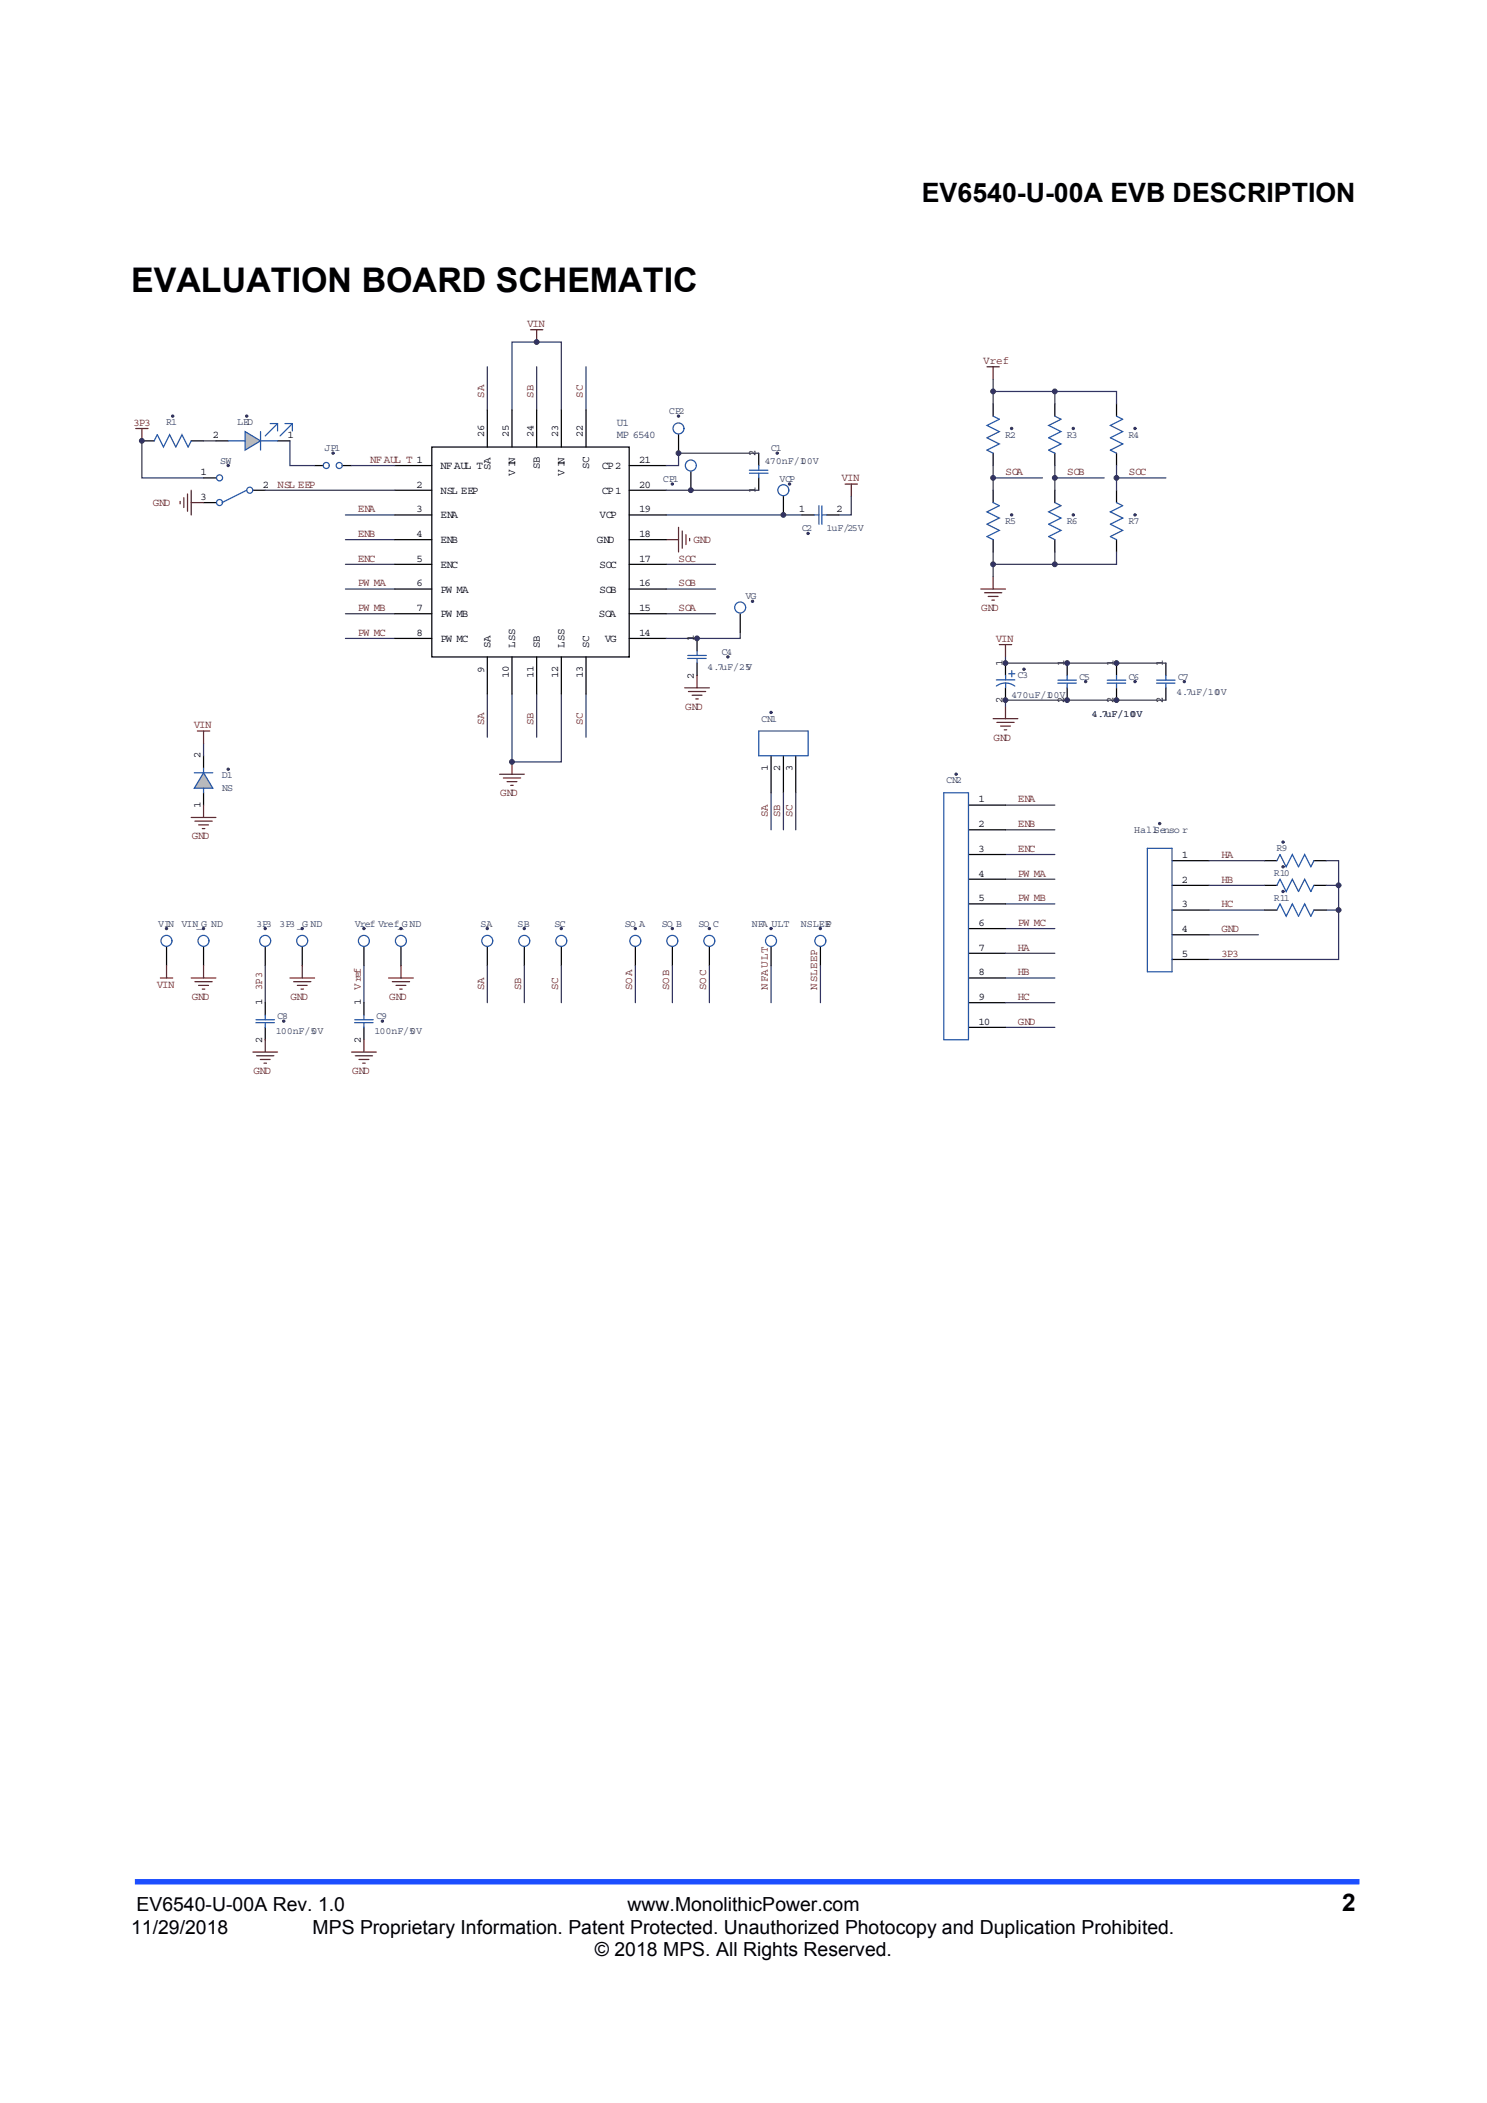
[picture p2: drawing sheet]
<svg xmlns="http://www.w3.org/2000/svg" width="210mm" height="297mm" viewBox="0 0 210 297" stroke-linecap="round" stroke-linejoin="round" font-family="sans-serif">
<path d="M19 265.8h173" fill="none" stroke="#1c4eff" stroke-width=".77" stroke-linecap="butt"/>
<path d="M107.1 64v1.8M107.1 67.5v1.7" fill="none" stroke="#030303" stroke-width=".17"/>
<path d="M105.8 66.4h2.6M105.8 66.8h2.6M107.1 65.7v.7M107.1 66.8v.7" fill="none" stroke="#2456a6" stroke-width=".17"/>
<circle cx="109.7" cy="64" r=".17" fill="#323362"/>
<circle cx="109.7" cy="64" r=".17" fill="none" stroke="#323362" stroke-width=".14"/>
<path d="M68.8 51.8v6.1M75.8 51.8v6.1M82.8 51.8v6.1M48.8 76.2h6.9M48.8 79.7h6.9M48.8 83.2h6.9M48.8 90.2h6.9M48.8 86.7h6.9M68.8 98v6.1M75.8 98v6.1M82.8 98v6.1" fill="none" stroke="#323362" stroke-width=".17"/>
<path d="M74.9 46.6h1.8M75.8 46.6v1.7M94.1 76.2h1.7M95.8 74.5v3.5M96.3 75v2.4M96.9 75.5v1.4M97.4 76v.4" fill="none" stroke="#741e20" stroke-width=".17"/>
<path d="M28.7 71h1.8M28.7 67.5h1.8M35.7 69.2h1.8" fill="none" stroke="#030303" stroke-width=".17"/>
<g fill="none" stroke="#2456a6" stroke-width=".17">
<path d="M34.8 69.2l-3.4 1.8"/>
<circle cx="31" cy="71" r=".43"/>
<circle cx="31" cy="67.5" r=".43"/>
<circle cx="35.3" cy="69.2" r=".43"/>
</g>
<circle cx="32.2" cy="65.7" r=".17" fill="#323362"/>
<circle cx="32.2" cy="65.7" r=".17" fill="none" stroke="#323362" stroke-width=".14"/>
<path d="M19.2 60.5h1.7M20 60.5v1.8M25.4 70.8v.4M26 70.3v1.4M26.5 69.8v2.4M27 71h1.7M27 69.2v3.5M70.6 109.4h3.4M71.1 109.9h2.4M71.6 110.4h1.4M72.1 110.9h.4M72.3 107.6v1.8" fill="none" stroke="#741e20" stroke-width=".17"/>
<path d="M72.3 98v9.6h7v-9.6" fill="none" stroke="#323362" stroke-width=".17"/>
<path d="M113.2 72.7h1.8M116.7 72.7h1.8" fill="none" stroke="#030303" stroke-width=".17"/>
<path d="M115 72.7h.6M115.6 71.4v2.6M116.1 71.4v2.7M116.1 72.7h.6" fill="none" stroke="#2456a6" stroke-width=".17"/>
<circle cx="114.1" cy="75.3" r=".17" fill="#323362"/>
<circle cx="114.1" cy="75.3" r=".17" fill="none" stroke="#323362" stroke-width=".14"/>
<path d="M94.1 72.7h19.1M120.2 70.1v2.6h-1.7" fill="none" stroke="#323362" stroke-width=".17"/>
<path d="M119.3 68.4h1.8M120.2 68.4v1.7" fill="none" stroke="#741e20" stroke-width=".17"/>
<path d="M140.2 57v1.8M140.2 64v1.8" fill="none" stroke="#030303" stroke-width=".17"/>
<path d="M140.2 58.8l.9 .4-1.7 .9 1.7 .9-1.7 .8 1.7 .9-1.7 .9 .8 .4" fill="none" stroke="#2456a6" stroke-width=".17"/>
<circle cx="142.8" cy="60.5" r=".17" fill="#323362"/>
<circle cx="142.8" cy="60.5" r=".17" fill="none" stroke="#323362" stroke-width=".14"/>
<path d="M149 57v1.8M149 64v1.8" fill="none" stroke="#030303" stroke-width=".17"/>
<path d="M149 58.8l.8 .4-1.7 .9 1.7 .9-1.7 .8 1.7 .9-1.7 .9 .9 .4" fill="none" stroke="#2456a6" stroke-width=".17"/>
<circle cx="151.6" cy="60.5" r=".17" fill="#323362"/>
<circle cx="151.6" cy="60.5" r=".17" fill="none" stroke="#323362" stroke-width=".14"/>
<path d="M140.2 69.2v1.8M140.2 76.2v1.8" fill="none" stroke="#030303" stroke-width=".17"/>
<path d="M140.2 71l.9 .4-1.7 .9 1.7 .9-1.7 .8 1.7 .9-1.7 .9 .8 .4" fill="none" stroke="#2456a6" stroke-width=".17"/>
<circle cx="142.8" cy="72.7" r=".17" fill="#323362"/>
<circle cx="142.8" cy="72.7" r=".17" fill="none" stroke="#323362" stroke-width=".14"/>
<path d="M149 69.2v1.8M149 76.2v1.8" fill="none" stroke="#030303" stroke-width=".17"/>
<path d="M149 71l.8 .4-1.7 .9 1.7 .9-1.7 .8 1.7 .9-1.7 .9 .9 .4" fill="none" stroke="#2456a6" stroke-width=".17"/>
<circle cx="151.6" cy="72.7" r=".17" fill="#323362"/>
<circle cx="151.6" cy="72.7" r=".17" fill="none" stroke="#323362" stroke-width=".14"/>
<path d="M157.7 57v1.8M157.7 64v1.8" fill="none" stroke="#030303" stroke-width=".17"/>
<path d="M157.7 58.8l.8 .4-1.7 .9 1.7 .9-1.7 .8 1.7 .9-1.7 .9 .9 .4" fill="none" stroke="#2456a6" stroke-width=".17"/>
<circle cx="160.3" cy="60.5" r=".17" fill="#323362"/>
<circle cx="160.3" cy="60.5" r=".17" fill="none" stroke="#323362" stroke-width=".14"/>
<path d="M157.7 69.2v1.8M157.7 76.2v1.8" fill="none" stroke="#030303" stroke-width=".17"/>
<path d="M157.7 71l.8 .4-1.7 .9 1.7 .9-1.7 .8 1.7 .9-1.7 .9 .9 .4" fill="none" stroke="#2456a6" stroke-width=".17"/>
<circle cx="160.3" cy="72.7" r=".17" fill="#323362"/>
<circle cx="160.3" cy="72.7" r=".17" fill="none" stroke="#323362" stroke-width=".14"/>
<path d="M94.1 79.7h6.9M140.2 67.5h7M140.2 65.8v3.4M149 65.8v3.4M149 67.5h6.9M157.7 65.8v3.4M157.7 67.5h6.9M94.1 83.2h6.9M94.1 86.7h6.9" fill="none" stroke="#323362" stroke-width=".17"/>
<path d="M139.4 51.8h1.7M140.2 51.8v1.8M138.5 83.2h3.5M139 83.7h2.5M139.5 84.2h1.4M140.1 84.8h.3M140.2 81.5v1.7" fill="none" stroke="#741e20" stroke-width=".17"/>
<path d="M20 62.3h1.8M27 62.3h1.7" fill="none" stroke="#030303" stroke-width=".17"/>
<path d="M27 62.3l-.4 .8-.9-1.7-.9 1.7-.8-1.7-.9 1.7-.9-1.7-.4 .9" fill="none" stroke="#2456a6" stroke-width=".17"/>
<circle cx="24.4" cy="58.8" r=".17" fill="#323362"/>
<circle cx="24.4" cy="58.8" r=".17" fill="none" stroke="#323362" stroke-width=".14"/>
<path d="M30.5 62.3h1.7M39.2 62.3h1.7" fill="none" stroke="#030303" stroke-width=".17"/>
<path d="M38.2 59.8h1v1.1M40.2 59.8h1.1M41.3 59.8v1.1M41.3 59.8l-1.8 1.8M36.8 61v2.6" fill="none" stroke="#2456a6" stroke-width=".17"/>
<path d="M34.6 61l2.2 1.3-2.2 1.3z" fill="#b7b8ba"/>
<path d="M39.2 59.8l-1.7 1.8M32.2 62.3h2.4M34.6 61l2.2 1.3-2.2 1.3zM36.8 62.3h2.4" fill="none" stroke="#2456a6" stroke-width=".17"/>
<circle cx="34.8" cy="58.8" r=".17" fill="#323362"/>
<circle cx="34.8" cy="58.8" r=".17" fill="none" stroke="#323362" stroke-width=".14"/>
<path d="M20 62.3v5.2h8.7M28.7 62.3h1.8" fill="none" stroke="#323362" stroke-width=".17"/>
<path d="M150.7 93.7v1.7M150.7 97.2v1.7" fill="none" stroke="#030303" stroke-width=".17"/>
<path d="M149.4 96.5h2.6M149.4 96.1h2.6M150.7 95.4v.7M150.7 96.5v.7" fill="none" stroke="#2456a6" stroke-width=".17"/>
<circle cx="153.3" cy="96.3" r=".17" fill="#323362"/>
<circle cx="153.3" cy="96.3" r=".17" fill="none" stroke="#323362" stroke-width=".14"/>
<path d="M164.6 93.7v1.7M164.6 97.2v1.7" fill="none" stroke="#030303" stroke-width=".17"/>
<path d="M163.3 96.5h2.6M163.3 96.1h2.6M164.6 95.4v.7M164.6 96.5v.7" fill="none" stroke="#2456a6" stroke-width=".17"/>
<circle cx="167.2" cy="96.3" r=".17" fill="#323362"/>
<circle cx="167.2" cy="96.3" r=".17" fill="none" stroke="#323362" stroke-width=".14"/>
<path d="M157.7 93.7v1.7M157.7 97.2v1.7" fill="none" stroke="#030303" stroke-width=".17"/>
<path d="M156.3 96.5h2.7M156.4 96.1h2.6M157.7 95.4v.7M157.7 96.5v.7" fill="none" stroke="#2456a6" stroke-width=".17"/>
<circle cx="160.3" cy="96.3" r=".17" fill="#323362"/>
<circle cx="160.3" cy="96.3" r=".17" fill="none" stroke="#323362" stroke-width=".14"/>
<path d="M141.1 91h1.8M142 91v1.8M142 99.8v1.7M140.2 101.5h3.5M140.8 102h2.4M141.3 102.6h1.4M141.8 103.1h.4" fill="none" stroke="#741e20" stroke-width=".17"/>
<path d="M142 93.7v1.7M142 97.2v1.7" fill="none" stroke="#030303" stroke-width=".17"/>
<path d="M140.7 96.9a2.17 2.17 0 0 1 2.6 0M140.7 96h2.6M142 95.4v.6M142 96.5v.6M142.4 95.2h.9M142.9 94.7v.9" fill="none" stroke="#2456a6" stroke-width=".17"/>
<circle cx="144.6" cy="94.5" r=".17" fill="#323362"/>
<circle cx="144.6" cy="94.5" r=".17" fill="none" stroke="#323362" stroke-width=".14"/>
<path d="M23.5 133.8v2.6" fill="none" stroke="#030303" stroke-width=".17"/>
<path d="M24.3 132.9a.78 .78 0 0 0-1.1-.7 .78 .78 0 0 0-.2 1.2 .78 .78 0 0 0 1.2-.2l.1-.3" fill="none" stroke="#2456a6" stroke-width=".17"/>
<circle cx="23.5" cy="131.2" r=".17" fill="#323362"/>
<circle cx="23.5" cy="131.2" r=".17" fill="none" stroke="#323362" stroke-width=".14"/>
<path d="M22.6 138.1h1.8M23.5 136.4v1.7" fill="none" stroke="#741e20" stroke-width=".17"/>
<path d="M28.7 133.8v2.6" fill="none" stroke="#030303" stroke-width=".17"/>
<path d="M29.5 132.9a.78 .78 0 0 0-1.1-.7 .78 .78 0 0 0-.2 1.2 .78 .78 0 0 0 1.2-.2l.1-.3" fill="none" stroke="#2456a6" stroke-width=".17"/>
<circle cx="28.7" cy="131.2" r=".17" fill="#323362"/>
<circle cx="28.7" cy="131.2" r=".17" fill="none" stroke="#323362" stroke-width=".14"/>
<path d="M27 138.1h3.5M27.5 138.7h2.5M28 139.2h1.4M28.6 139.7h.3M28.7 136.4v1.7" fill="none" stroke="#741e20" stroke-width=".17"/>
<path d="M37.5 133.8v2.6" fill="none" stroke="#030303" stroke-width=".17"/>
<path d="M38.2 132.9a.78 .78 0 0 0-1.1-.7 .78 .78 0 0 0-.2 1.2 .78 .78 0 0 0 1.3-.2v-.3" fill="none" stroke="#2456a6" stroke-width=".17"/>
<circle cx="37.4" cy="131.2" r=".17" fill="#323362"/>
<circle cx="37.4" cy="131.2" r=".17" fill="none" stroke="#323362" stroke-width=".14"/>
<path d="M42.7 133.8v2.6" fill="none" stroke="#030303" stroke-width=".17"/>
<path d="M43.4 132.9a.78 .78 0 0 0-1-.7 .78 .78 0 0 0-.3 1.2 .78 .78 0 0 0 1.3-.2v-.3" fill="none" stroke="#2456a6" stroke-width=".17"/>
<circle cx="42.7" cy="131.2" r=".17" fill="#323362"/>
<circle cx="42.7" cy="131.2" r=".17" fill="none" stroke="#323362" stroke-width=".14"/>
<path d="M37.5 136.4v5.2" fill="none" stroke="#323362" stroke-width=".17"/>
<path d="M40.9 138.1h3.5M41.5 138.7h2.4M42 139.2h1.4M42.5 139.7h.4M42.7 136.4v1.7" fill="none" stroke="#741e20" stroke-width=".17"/>
<path d="M51.4 133.8v2.6" fill="none" stroke="#030303" stroke-width=".17"/>
<path d="M52.2 132.9a.78 .78 0 0 0-1.1-.7 .78 .78 0 0 0-.3 1.2 .78 .78 0 0 0 1.3-.2l.1-.3" fill="none" stroke="#2456a6" stroke-width=".17"/>
<circle cx="51.4" cy="131.2" r=".17" fill="#323362"/>
<circle cx="51.4" cy="131.2" r=".17" fill="none" stroke="#323362" stroke-width=".14"/>
<path d="M56.6 133.8v2.6" fill="none" stroke="#030303" stroke-width=".17"/>
<path d="M57.4 132.9a.78 .78 0 0 0-1.1-.7 .78 .78 0 0 0-.2 1.2 .78 .78 0 0 0 1.2-.2l.1-.3" fill="none" stroke="#2456a6" stroke-width=".17"/>
<circle cx="56.6" cy="131.2" r=".17" fill="#323362"/>
<circle cx="56.6" cy="131.2" r=".17" fill="none" stroke="#323362" stroke-width=".14"/>
<path d="M51.4 136.4v5.2" fill="none" stroke="#323362" stroke-width=".17"/>
<path d="M54.9 138.1h3.5M55.4 138.7h2.4M55.9 139.2h1.4M56.4 139.7h.4M56.6 136.4v1.7" fill="none" stroke="#741e20" stroke-width=".17"/>
<path d="M68.8 133.8v2.6" fill="none" stroke="#030303" stroke-width=".17"/>
<path d="M69.6 132.9a.78 .78 0 0 0-1.1-.7 .78 .78 0 0 0-.2 1.2 .78 .78 0 0 0 1.2-.2l.1-.3" fill="none" stroke="#2456a6" stroke-width=".17"/>
<circle cx="68.8" cy="131.2" r=".17" fill="#323362"/>
<circle cx="68.8" cy="131.2" r=".17" fill="none" stroke="#323362" stroke-width=".14"/>
<path d="M68.8 136.4v5.2" fill="none" stroke="#323362" stroke-width=".17"/>
<path d="M74 133.8v2.6" fill="none" stroke="#030303" stroke-width=".17"/>
<path d="M74.8 132.9a.78 .78 0 0 0-1.1-.7 .78 .78 0 0 0-.2 1.2 .78 .78 0 0 0 1.2-.2l.1-.3" fill="none" stroke="#2456a6" stroke-width=".17"/>
<circle cx="74" cy="131.2" r=".17" fill="#323362"/>
<circle cx="74" cy="131.2" r=".17" fill="none" stroke="#323362" stroke-width=".14"/>
<path d="M79.3 133.8v2.6" fill="none" stroke="#030303" stroke-width=".17"/>
<path d="M80 132.9a.78 .78 0 0 0-1-.7 .78 .78 0 0 0-.3 1.2 .78 .78 0 0 0 1.3-.2v-.3" fill="none" stroke="#2456a6" stroke-width=".17"/>
<circle cx="79.3" cy="131.2" r=".17" fill="#323362"/>
<circle cx="79.3" cy="131.2" r=".17" fill="none" stroke="#323362" stroke-width=".14"/>
<path d="M142 117.2h7M142 113.7h7M74 136.4v5.2M79.3 136.4v5.2M142 120.7h7M142 124.2h7M142 127.7h7M142 131.2h7M142 145.1h7" fill="none" stroke="#323362" stroke-width=".17"/>
<path d="M89.7 133.8v2.6" fill="none" stroke="#030303" stroke-width=".17"/>
<path d="M90.5 132.9a.78 .78 0 0 0-1.1-.7 .78 .78 0 0 0-.2 1.2 .78 .78 0 0 0 1.2-.2l.1-.3" fill="none" stroke="#2456a6" stroke-width=".17"/>
<circle cx="89.7" cy="131.2" r=".17" fill="#323362"/>
<circle cx="89.7" cy="131.2" r=".17" fill="none" stroke="#323362" stroke-width=".14"/>
<path d="M89.7 136.4v5.2" fill="none" stroke="#323362" stroke-width=".17"/>
<path d="M94.9 133.8v2.6" fill="none" stroke="#030303" stroke-width=".17"/>
<path d="M95.7 132.9a.78 .78 0 0 0-1.1-.7 .78 .78 0 0 0-.2 1.2 .78 .78 0 0 0 1.3-.2v-.3" fill="none" stroke="#2456a6" stroke-width=".17"/>
<circle cx="94.9" cy="131.2" r=".17" fill="#323362"/>
<circle cx="94.9" cy="131.2" r=".17" fill="none" stroke="#323362" stroke-width=".14"/>
<path d="M100.2 133.8v2.6" fill="none" stroke="#030303" stroke-width=".17"/>
<path d="M100.9 132.9a.78 .78 0 0 0-1-.7 .78 .78 0 0 0-.3 1.2 .78 .78 0 0 0 1.3-.2v-.3" fill="none" stroke="#2456a6" stroke-width=".17"/>
<circle cx="100.2" cy="131.2" r=".17" fill="#323362"/>
<circle cx="100.2" cy="131.2" r=".17" fill="none" stroke="#323362" stroke-width=".14"/>
<path d="M94.9 136.4v5.2M100.2 136.4v5.2" fill="none" stroke="#323362" stroke-width=".17"/>
<path d="M37.5 141.6v1.8M37.5 145.1v1.8" fill="none" stroke="#030303" stroke-width=".17"/>
<path d="M36.1 144.4h2.6M36.1 144h2.7M37.5 143.4v.6M37.5 144.5v.6" fill="none" stroke="#2456a6" stroke-width=".17"/>
<circle cx="40.1" cy="144.2" r=".17" fill="#323362"/>
<circle cx="40.1" cy="144.2" r=".17" fill="none" stroke="#323362" stroke-width=".14"/>
<path d="M35.7 148.6h3.5M36.2 149.1h2.5M36.8 149.6h1.4M37.3 150.2h.3M37.5 146.9v1.7" fill="none" stroke="#741e20" stroke-width=".17"/>
<path d="M51.4 141.6v1.8M51.4 145.1v1.8" fill="none" stroke="#030303" stroke-width=".17"/>
<path d="M50.1 144.4h2.6M50.1 144h2.6M51.4 143.4v.6M51.4 144.5v.6" fill="none" stroke="#2456a6" stroke-width=".17"/>
<circle cx="54" cy="144.2" r=".17" fill="#323362"/>
<circle cx="54" cy="144.2" r=".17" fill="none" stroke="#323362" stroke-width=".14"/>
<path d="M49.7 148.6h3.4M50.2 149.1h2.4M50.7 149.6h1.4M51.2 150.2h.4M51.4 146.9v1.7" fill="none" stroke="#741e20" stroke-width=".17"/>
<path d="M108.9 106.7v5.3M110.6 106.7v5.3M112.4 106.7v5.3" fill="none" stroke="#030303" stroke-width=".17"/>
<path d="M107.1 103.3h7v3.4h-7z" fill="none" stroke="#2456a6" stroke-width=".17"/>
<circle cx="108.9" cy="100.6" r=".17" fill="#323362"/>
<circle cx="108.9" cy="100.6" r=".17" fill="none" stroke="#323362" stroke-width=".14"/>
<path d="M108.9 112v5.2M110.6 112v5.2M112.4 112v5.2" fill="none" stroke="#323362" stroke-width=".17"/>
<path d="M108.9 133.8v2.6" fill="none" stroke="#030303" stroke-width=".17"/>
<path d="M109.7 132.9a.78 .78 0 0 0-1.1-.7 .78 .78 0 0 0-.3 1.2 .78 .78 0 0 0 1.3-.2l.1-.3" fill="none" stroke="#2456a6" stroke-width=".17"/>
<circle cx="108.9" cy="131.2" r=".17" fill="#323362"/>
<circle cx="108.9" cy="131.2" r=".17" fill="none" stroke="#323362" stroke-width=".14"/>
<path d="M115.9 133.8v2.6" fill="none" stroke="#030303" stroke-width=".17"/>
<path d="M116.6 132.9a.78 .78 0 0 0-1.1-.7 .78 .78 0 0 0-.2 1.2 .78 .78 0 0 0 1.3-.2v-.3" fill="none" stroke="#2456a6" stroke-width=".17"/>
<circle cx="115.8" cy="131.2" r=".17" fill="#323362"/>
<circle cx="115.8" cy="131.2" r=".17" fill="none" stroke="#323362" stroke-width=".14"/>
<path d="M72.3 57.9v-9.6h7v9.6M108.9 136.4v5.2M115.9 136.4v5.2" fill="none" stroke="#323362" stroke-width=".17"/>
<path d="M136.8 113.7h5.2M136.8 117.2h5.2M136.8 134.6h5.2M136.8 124.2h5.2M136.8 138.1h5.2M136.8 127.7h5.2M136.8 131.2h5.2M136.8 120.7h5.2M136.8 145.1h5.2M136.8 141.6h5.2" fill="none" stroke="#030303" stroke-width=".17"/>
<path d="M133.3 112h3.5v34.9h-3.5z" fill="none" stroke="#2456a6" stroke-width=".17"/>
<circle cx="135" cy="109.4" r=".17" fill="#323362"/>
<circle cx="135" cy="109.4" r=".17" fill="none" stroke="#323362" stroke-width=".14"/>
<path d="M142 138.1h7M142 134.6h7M142 141.6h7" fill="none" stroke="#323362" stroke-width=".17"/>
<path d="M165.5 128.5h5.2M165.5 135.5h5.2M165.5 121.6h5.2M165.5 125.1h5.2M165.5 132h5.2" fill="none" stroke="#030303" stroke-width=".17"/>
<path d="M162 119.8h3.5v17.5h-3.5z" fill="none" stroke="#2456a6" stroke-width=".17"/>
<circle cx="163.8" cy="116.3" r=".17" fill="#323362"/>
<circle cx="163.8" cy="116.3" r=".17" fill="none" stroke="#323362" stroke-width=".14"/>
<path d="M170.7 132h7" fill="none" stroke="#323362" stroke-width=".17"/>
<path d="M178.6 121.6h1.7M185.5 121.6h1.8" fill="none" stroke="#030303" stroke-width=".17"/>
<path d="M185.5 121.6l-.4 .8-.9-1.7-.8 1.7-.9-1.7-.9 1.7-.9-1.7-.4 .9" fill="none" stroke="#2456a6" stroke-width=".17"/>
<circle cx="181.2" cy="118.9" r=".17" fill="#323362"/>
<circle cx="181.2" cy="118.9" r=".17" fill="none" stroke="#323362" stroke-width=".14"/>
<path d="M178.6 125.1h1.7M185.5 125.1h1.8" fill="none" stroke="#030303" stroke-width=".17"/>
<path d="M185.5 125.1l-.4 .8-.9-1.7-.8 1.7-.9-1.7-.9 1.7-.9-1.7-.4 .9" fill="none" stroke="#2456a6" stroke-width=".17"/>
<circle cx="181.2" cy="122.4" r=".17" fill="#323362"/>
<circle cx="181.2" cy="122.4" r=".17" fill="none" stroke="#323362" stroke-width=".14"/>
<path d="M178.6 128.5h1.7M185.5 128.5h1.8" fill="none" stroke="#030303" stroke-width=".17"/>
<path d="M185.5 128.5l-.4 .9-.9-1.7-.8 1.7-.9-1.7-.9 1.7-.9-1.7-.4 .8" fill="none" stroke="#2456a6" stroke-width=".17"/>
<circle cx="181.2" cy="125.9" r=".17" fill="#323362"/>
<circle cx="181.2" cy="125.9" r=".17" fill="none" stroke="#323362" stroke-width=".14"/>
<path d="M170.7 121.6h7.9M170.7 125.1h7.9M170.7 128.5h7.9M187.3 121.6h1.7v3.5M187.3 128.5h1.7v7h-18.3M187.3 125.1h1.7v3.4" fill="none" stroke="#323362" stroke-width=".17"/>
<path d="M95.8 61.4v2.6" fill="none" stroke="#030303" stroke-width=".17"/>
<circle cx="95.8" cy="60.5" r=".78" fill="none" stroke="#2456a6" stroke-width=".17"/>
<circle cx="95.8" cy="58.8" r=".17" fill="#323362"/>
<circle cx="95.8" cy="58.8" r=".17" fill="none" stroke="#323362" stroke-width=".14"/>
<path d="M97.6 66.6v2.6" fill="none" stroke="#030303" stroke-width=".17"/>
<path d="M98.3 65.7a.78 .78 0 0 0-1-.7 .78 .78 0 0 0-.3 1.3 .78 .78 0 0 0 1.3-.2v-.3" fill="none" stroke="#2456a6" stroke-width=".17"/>
<circle cx="94.9" cy="68.4" r=".17" fill="#323362"/>
<circle cx="94.9" cy="68.4" r=".17" fill="none" stroke="#323362" stroke-width=".14"/>
<g fill="none" stroke="#030303" stroke-width=".17">
<path d="M68.8 57.9v5.2M72.3 57.9v5.2M75.8 57.9v5.2M79.3 57.9v5.2M82.8 57.9v5.2M55.7 65.8h5.3M55.7 69.2h5.3M55.7 72.7h5.3M55.7 76.2h5.3M55.7 79.7h5.3M61 63.1h27.8v29.7h-27.8zM88.8 65.8h5.3"/>
<path d="M88.8 69.2h5.3M88.8 72.7h5.3M88.8 76.2h5.3M88.8 79.7h5.3M55.7 83.2h5.3M55.7 86.7h5.3M55.7 90.2h5.3M68.8 92.8v5.2M72.3 92.8v5.2M75.8 92.8v5.2M79.3 92.8v5.2M82.8 92.8v5.2"/>
<path d="M88.8 83.2h5.3M88.8 86.7h5.3M88.8 90.2h5.3M98.4 90.2v1.7M98.4 93.7v1.7"/>
</g>
<path d="M96.7 97.2h3.5M97.2 97.7h2.5M97.7 98.2h1.4M98.3 98.7h.3M98.4 95.4v1.8" fill="none" stroke="#741e20" stroke-width=".17"/>
<path d="M104.5 89.3v.9h-10.4" fill="none" stroke="#323362" stroke-width=".17"/>
<path d="M97.1 93h2.6M97.1 92.6h2.6M98.4 91.9v.7M98.4 93v.7" fill="none" stroke="#2456a6" stroke-width=".17"/>
<circle cx="102.8" cy="92.8" r=".17" fill="#323362"/>
<circle cx="102.8" cy="92.8" r=".17" fill="none" stroke="#323362" stroke-width=".14"/>
<path d="M28.7 106.7v1.8M28.7 112v1.7" fill="none" stroke="#030303" stroke-width=".17"/>
<path d="M27.4 109.2h2.7M28.7 108.5v.7" fill="none" stroke="#2456a6" stroke-width=".17"/>
<path d="M28.7 109.2l1.4 2.1h-2.7z" fill="#b7b8ba"/>
<path d="M28.7 109.2l1.4 2.1h-2.7zM28.7 111.3v.7" fill="none" stroke="#2456a6" stroke-width=".17"/>
<circle cx="32.2" cy="108.7" r=".17" fill="#323362"/>
<circle cx="32.2" cy="108.7" r=".17" fill="none" stroke="#323362" stroke-width=".14"/>
<path d="M27 115.5h3.5M27.5 116h2.5M27.9 103.3h1.7M28 116.5h1.4M28.6 117h.3M28.7 103.3v1.7M28.7 113.7v1.8" fill="none" stroke="#741e20" stroke-width=".17"/>
<path d="M28.7 105v1.7" fill="none" stroke="#323362" stroke-width=".17"/>
<path d="M110.6 70.1v2.6" fill="none" stroke="#030303" stroke-width=".17"/>
<path d="M111.4 69.2a.78 .78 0 0 0-1.1-.7 .78 .78 0 0 0-.2 1.3 .78 .78 0 0 0 1.2-.3l.1-.3" fill="none" stroke="#2456a6" stroke-width=".17"/>
<circle cx="111.5" cy="68.4" r=".17" fill="#323362"/>
<circle cx="111.5" cy="68.4" r=".17" fill="none" stroke="#323362" stroke-width=".14"/>
<path d="M104.5 86.7v2.6" fill="none" stroke="#030303" stroke-width=".17"/>
<path d="M105.3 85.8a.78 .78 0 0 0-1.1-.7 .78 .78 0 0 0-.2 1.3 .78 .78 0 0 0 1.2-.3l.1-.3" fill="none" stroke="#2456a6" stroke-width=".17"/>
<circle cx="106.3" cy="84.9" r=".17" fill="#323362"/>
<circle cx="106.3" cy="84.9" r=".17" fill="none" stroke="#323362" stroke-width=".14"/>
<path d="M140.2 53.5v1.8h17.5v1.7M140.2 55.3v1.7M149 55.3v1.7M37.5 69.2h18.2M48.8 72.7h6.9M140.2 78v1.7M149 78v1.7M157.7 78v1.7h-17.5v1.8M142 92.8v.9h22.6M164.6 98.9h-22.6v.9" fill="none" stroke="#323362" stroke-width=".17"/>
<path d="M44.4 65.8h1.2M48.4 65.8h1.3" fill="none" stroke="#030303" stroke-width=".17"/>
<g fill="none" stroke="#2456a6" stroke-width=".17">
<circle cx="46.1" cy="65.7" r=".43"/>
<circle cx="47.9" cy="65.7" r=".43"/>
</g>
<circle cx="47" cy="64" r=".17" fill="#323362"/>
<circle cx="47" cy="64" r=".17" fill="none" stroke="#323362" stroke-width=".14"/>
<path d="M40.9 62.3v3.5h3.5M49.7 65.8h6M94.1 69.2h13M107.1 64h-11.3v1.8h-1.7" fill="none" stroke="#323362" stroke-width=".17"/>
<circle cx="20" cy="62.3" r=".34" fill="#323362"/>
<circle cx="20" cy="62.3" r=".34" fill="none" stroke="#323362" stroke-width=".14"/>
<circle cx="72.3" cy="107.6" r=".34" fill="#323362"/>
<circle cx="72.3" cy="107.6" r=".34" fill="none" stroke="#323362" stroke-width=".14"/>
<circle cx="75.8" cy="48.3" r=".34" fill="#323362"/>
<circle cx="75.8" cy="48.3" r=".34" fill="none" stroke="#323362" stroke-width=".14"/>
<circle cx="95.8" cy="64" r=".34" fill="#323362"/>
<circle cx="95.8" cy="64" r=".34" fill="none" stroke="#323362" stroke-width=".14"/>
<circle cx="97.6" cy="69.2" r=".34" fill="#323362"/>
<circle cx="97.6" cy="69.2" r=".34" fill="none" stroke="#323362" stroke-width=".14"/>
<circle cx="98.4" cy="90.2" r=".34" fill="#323362"/>
<circle cx="98.4" cy="90.2" r=".34" fill="none" stroke="#323362" stroke-width=".14"/>
<circle cx="110.6" cy="72.7" r=".34" fill="#323362"/>
<circle cx="110.6" cy="72.7" r=".34" fill="none" stroke="#323362" stroke-width=".14"/>
<circle cx="140.2" cy="79.7" r=".34" fill="#323362"/>
<circle cx="140.2" cy="79.7" r=".34" fill="none" stroke="#323362" stroke-width=".14"/>
<circle cx="140.2" cy="67.5" r=".34" fill="#323362"/>
<circle cx="140.2" cy="67.5" r=".34" fill="none" stroke="#323362" stroke-width=".14"/>
<circle cx="140.2" cy="55.3" r=".34" fill="#323362"/>
<circle cx="140.2" cy="55.3" r=".34" fill="none" stroke="#323362" stroke-width=".14"/>
<circle cx="142" cy="98.9" r=".34" fill="#323362"/>
<circle cx="142" cy="98.9" r=".34" fill="none" stroke="#323362" stroke-width=".14"/>
<circle cx="142" cy="93.7" r=".34" fill="#323362"/>
<circle cx="142" cy="93.7" r=".34" fill="none" stroke="#323362" stroke-width=".14"/>
<circle cx="148.9" cy="79.7" r=".34" fill="#323362"/>
<circle cx="148.9" cy="79.7" r=".34" fill="none" stroke="#323362" stroke-width=".14"/>
<circle cx="148.9" cy="67.5" r=".34" fill="#323362"/>
<circle cx="148.9" cy="67.5" r=".34" fill="none" stroke="#323362" stroke-width=".14"/>
<circle cx="148.9" cy="55.3" r=".34" fill="#323362"/>
<circle cx="148.9" cy="55.3" r=".34" fill="none" stroke="#323362" stroke-width=".14"/>
<circle cx="150.7" cy="98.9" r=".34" fill="#323362"/>
<circle cx="150.7" cy="98.9" r=".34" fill="none" stroke="#323362" stroke-width=".14"/>
<circle cx="150.7" cy="93.7" r=".34" fill="#323362"/>
<circle cx="150.7" cy="93.7" r=".34" fill="none" stroke="#323362" stroke-width=".14"/>
<circle cx="157.7" cy="98.9" r=".34" fill="#323362"/>
<circle cx="157.7" cy="98.9" r=".34" fill="none" stroke="#323362" stroke-width=".14"/>
<circle cx="157.7" cy="93.7" r=".34" fill="#323362"/>
<circle cx="157.7" cy="93.7" r=".34" fill="none" stroke="#323362" stroke-width=".14"/>
<circle cx="157.7" cy="67.5" r=".34" fill="#323362"/>
<circle cx="157.7" cy="67.5" r=".34" fill="none" stroke="#323362" stroke-width=".14"/>
<circle cx="189" cy="128.5" r=".34" fill="#323362"/>
<circle cx="189" cy="128.5" r=".34" fill="none" stroke="#323362" stroke-width=".14"/>
<circle cx="189" cy="125" r=".34" fill="#323362"/>
<circle cx="189" cy="125" r=".34" fill="none" stroke="#323362" stroke-width=".14"/>
<text font-size="4.8" x="18.5" y="41.2">EVALUATION BOARD SCHEMATIC</text>
<text font-size="3.8" x="130.2" y="28.5">EV6540-U-00A EVB DESCRIPTION</text>
<text font-size="3.4" x="189.5" y="269.9">2</text>
<g font-size="2.7">
<text x="19.3" y="269.9">EV6540-U-00A Rev. 1.0</text>
<text x="88.6" y="269.9">www.MonolithicPower.com</text>
<text x="18.5" y="273.2">11/29/2018</text>
<text x="44.1" y="273.2">MPS Proprietary Information. Patent Protected. Unauthorized Photocopy and Duplication Prohibited.</text>
<text x="84" y="276.3">© 2018 MPS. All Rights Reserved.</text>
</g>
<g font-size="1.5" fill="#741e20">
<text x="74.4" y="46.2">VIN</text>
<text x="138.8" y="51.4">Vref</text>
<text x="68.4" y="56.2" transform="rotate(-90 68.4 56.2)">SA</text>
<text x="75.3" y="56.2" transform="rotate(-90 75.3 56.2)">SB</text>
<text x="82.3" y="56.2" transform="rotate(-90 82.3 56.2)">SC</text>
<text x="18.8" y="60.1">3P3</text>
<text x="52.3" y="65.4">NFAUL T 1</text>
<text x="21.6" y="71.5">GND</text>
<text x="39.2" y="68.9">NSL EEP</text>
<text x="118.8" y="68">VIN</text>
<text x="142" y="67.1">SOA</text>
<text x="150.7" y="67.1">SOB</text>
<text x="159.4" y="67.1">SOC</text>
<text x="50.5" y="72.4">ENA</text>
<text x="50.5" y="75.8">ENB</text>
<text x="97.9" y="76.7">GND</text>
<text x="50.5" y="82.8">PW MA</text>
<text x="50.5" y="79.3">ENC</text>
<text x="95.8" y="79.3">SOC</text>
<text x="95.8" y="82.8">SOB</text>
<text x="50.5" y="86.3">PW MB</text>
<text x="50.5" y="89.8">PW MC</text>
<text x="95.8" y="86.3">SOA</text>
<text x="138.6" y="86.3">GND</text>
<text x="140.6" y="90.7">VIN</text>
<text x="96.8" y="100.3">GND</text>
<text x="27.4" y="102.9">VIN</text>
<text x="68.4" y="102.4" transform="rotate(-90 68.4 102.4)">SA</text>
<text x="75.3" y="102.4" transform="rotate(-90 75.3 102.4)">SB</text>
<text x="82.3" y="102.4" transform="rotate(-90 82.3 102.4)">SC</text>
<text x="140.3" y="104.6">GND</text>
<text x="70.6" y="112.5">GND</text>
<text x="143.7" y="113.3">ENA</text>
<text x="27.1" y="118.6">GND</text>
<text x="108.4" y="115.5" transform="rotate(-90 108.4 115.5)">SA</text>
<text x="110.2" y="115.5" transform="rotate(-90 110.2 115.5)">SB</text>
<text x="111.9" y="115.5" transform="rotate(-90 111.9 115.5)">SC</text>
<text x="143.7" y="116.8">ENB</text>
<text x="143.7" y="120.3">ENC</text>
<text x="143.7" y="123.8">PW MA</text>
<text x="172.5" y="121.2">HA</text>
<text x="172.5" y="124.7">HB</text>
<text x="143.7" y="127.3">PW MB</text>
<text x="143.7" y="130.8">PW MC</text>
<text x="172.5" y="131.7">GND</text>
<text x="172.5" y="128.2">HC</text>
<text x="143.7" y="134.3">HA</text>
<text x="143.7" y="137.8">HB</text>
<text x="172.5" y="135.1">3P3</text>
<text x="22.2" y="139.5">VIN</text>
<text x="27.1" y="141.2">GND</text>
<text x="37" y="139.9" transform="rotate(-90 37 139.9)">3P3</text>
<text x="41" y="141.2">GND</text>
<text x="51" y="139.9" transform="rotate(-90 51 139.9)">Vref</text>
<text x="54.9" y="141.2">GND</text>
<text x="68.4" y="139.9" transform="rotate(-90 68.4 139.9)">SA</text>
<text x="73.6" y="139.9" transform="rotate(-90 73.6 139.9)">SB</text>
<text x="78.8" y="139.9" transform="rotate(-90 78.8 139.9)">SC</text>
<text x="89.3" y="139.9" transform="rotate(-90 89.3 139.9)">SOA</text>
<text x="94.5" y="139.9" transform="rotate(-90 94.5 139.9)">SOB</text>
<text x="99.7" y="139.9" transform="rotate(-90 99.7 139.9)">SOC</text>
<text x="108.4" y="139.9" transform="rotate(-90 108.4 139.9)">NFAULT</text>
<text x="115.4" y="139.9" transform="rotate(-90 115.4 139.9)">NSLEEP</text>
<text x="143.7" y="141.2">HC</text>
<text x="143.7" y="144.7">GND</text>
<text x="35.8" y="151.7">GND</text>
<text x="49.7" y="151.7">GND</text>
</g>
<g font-size="1.5" fill="#030303">
<text x="30.1" y="61.9">2</text>
<text x="40.6" y="61.9">1</text>
<text x="68.4" y="61.7" transform="rotate(-90 68.4 61.7)">26</text>
<text x="71.9" y="61.7" transform="rotate(-90 71.9 61.7)">25</text>
<text x="75.3" y="61.7" transform="rotate(-90 75.3 61.7)">24</text>
<text x="78.8" y="61.7" transform="rotate(-90 78.8 61.7)">23</text>
<text x="82.3" y="61.7" transform="rotate(-90 82.3 61.7)">22</text>
<text x="90.2" y="65.4">21</text>
<text x="106.7" y="64.4" transform="rotate(-90 106.7 64.4)">2</text>
<text x="28.3" y="70.6">3</text>
<text x="28.3" y="67.1">1</text>
<text x="37.1" y="68.9">2</text>
<text x="58.8" y="68.9">2</text>
<text x="62.2" y="66.3">NFAUL T</text>
<text x="62.2" y="69.7">NSL EEP</text>
<text x="69.2" y="66.4" transform="rotate(-90 69.2 66.4)">SA</text>
<text x="72.7" y="67.2" transform="rotate(-90 72.7 67.2)">VIN</text>
<text x="76.2" y="66.3" transform="rotate(-90 76.2 66.3)">SB</text>
<text x="79.7" y="67.2" transform="rotate(-90 79.7 67.2)">VIN</text>
<text x="83.2" y="66.3" transform="rotate(-90 83.2 66.3)">SC</text>
<text x="85" y="69.7">CP1</text>
<text x="85" y="66.3">CP2</text>
<text x="90.2" y="68.9">20</text>
<text x="106.7" y="69.7" transform="rotate(-90 106.7 69.7)">1</text>
<text x="58.8" y="72.4">3</text>
<text x="58.8" y="75.8">4</text>
<text x="62.2" y="73.2">ENA</text>
<text x="62.2" y="76.7">ENB</text>
<text x="84.3" y="76.7">GND</text>
<text x="84.6" y="73.2">VCP</text>
<text x="90.2" y="75.8">18</text>
<text x="90.2" y="72.4">19</text>
<text x="112.8" y="72.4">1</text>
<text x="118.1" y="72.4">2</text>
<text x="58.8" y="79.3">5</text>
<text x="58.8" y="82.8">6</text>
<text x="62.2" y="80.2">ENC</text>
<text x="62.2" y="83.7">PW MA</text>
<text x="84.6" y="80.2">SOC</text>
<text x="84.6" y="83.7">SOB</text>
<text x="90.2" y="79.3">17</text>
<text x="90.2" y="82.8">16</text>
<text x="58.8" y="86.3">7</text>
<text x="58.8" y="89.8">8</text>
<text x="62.2" y="87.2">PW MB</text>
<text x="84.5" y="87.2">SOA</text>
<text x="90.2" y="86.3">15</text>
<text x="90.2" y="89.8">14</text>
<text x="62.2" y="90.7">PW MC</text>
<text x="68.4" y="95" transform="rotate(-90 68.4 95)">9</text>
<text x="69.2" y="91.6" transform="rotate(-90 69.2 91.6)">SA</text>
<text x="71.9" y="95.8" transform="rotate(-90 71.9 95.8)">10</text>
<text x="72.7" y="91.6" transform="rotate(-90 72.7 91.6)">LSS</text>
<text x="75.3" y="95.8" transform="rotate(-90 75.3 95.8)">11</text>
<text x="76.2" y="91.6" transform="rotate(-90 76.2 91.6)">SB</text>
<text x="78.8" y="95.8" transform="rotate(-90 78.8 95.8)">12</text>
<text x="79.7" y="91.6" transform="rotate(-90 79.7 91.6)">LSS</text>
<text x="82.3" y="95.8" transform="rotate(-90 82.3 95.8)">13</text>
<text x="83.2" y="91.6" transform="rotate(-90 83.2 91.6)">SC</text>
<text x="85.4" y="90.7">VG</text>
<text x="98" y="90.5" transform="rotate(-90 98 90.5)">1</text>
<text x="98" y="95.9" transform="rotate(-90 98 95.9)">2</text>
<text x="141.5" y="94" transform="rotate(-90 141.5 94)">1</text>
<text x="150.3" y="94" transform="rotate(-90 150.3 94)">1</text>
<text x="157.2" y="94" transform="rotate(-90 157.2 94)">1</text>
<text x="164.2" y="94" transform="rotate(-90 164.2 94)">1</text>
<text x="141.5" y="99.3" transform="rotate(-90 141.5 99.3)">2</text>
<text x="150.3" y="99.3" transform="rotate(-90 150.3 99.3)">2</text>
<text x="157.2" y="99.3" transform="rotate(-90 157.2 99.3)">2</text>
<text x="164.2" y="99.3" transform="rotate(-90 164.2 99.3)">2</text>
<text x="28.3" y="107.1" transform="rotate(-90 28.3 107.1)">2</text>
<text x="108.4" y="108.9" transform="rotate(-90 108.4 108.9)">1</text>
<text x="110.2" y="108.9" transform="rotate(-90 110.2 108.9)">2</text>
<text x="111.9" y="108.9" transform="rotate(-90 111.9 108.9)">3</text>
<text x="138.2" y="113.3">1</text>
<text x="28.3" y="114.2" transform="rotate(-90 28.3 114.2)">1</text>
<text x="138.2" y="116.8">2</text>
<text x="138.2" y="123.8">4</text>
<text x="138.2" y="120.3">3</text>
<text x="166.9" y="121.2">1</text>
<text x="166.9" y="124.7">2</text>
<text x="138.2" y="127.3">5</text>
<text x="138.2" y="130.8">6</text>
<text x="166.9" y="128.2">3</text>
<text x="166.9" y="131.7">4</text>
<text x="138.2" y="134.3">7</text>
<text x="138.2" y="137.8">8</text>
<text x="166.9" y="135.1">5</text>
<text x="37" y="142" transform="rotate(-90 37 142)">1</text>
<text x="51" y="142" transform="rotate(-90 51 142)">1</text>
<text x="138.2" y="141.2">9</text>
<text x="37" y="147.3" transform="rotate(-90 37 147.3)">2</text>
<text x="51" y="147.3" transform="rotate(-90 51 147.3)">2</text>
<text x="138.2" y="144.7">10</text>
</g>
<g font-size="1.5" fill="#323362">
<text x="87.1" y="60.1">U1</text>
<text x="87.1" y="61.9">MP 6540</text>
</g>
<g font-size="1.4" fill="#323362">
<text x="94.5" y="58.5">CP2</text>
<text x="23.5" y="60.1">R1</text>
<text x="31.1" y="65.5">SW</text>
<text x="33.5" y="60.1">LED</text>
<text x="45.8" y="63.7">JP1</text>
<text x="108" y="65.5">470nF/1</text>
<text x="108.8" y="63.7">C1</text>
<text x="113.1" y="65.5">00V</text>
<text x="142" y="61.8">R2</text>
<text x="150.7" y="61.8">R3</text>
<text x="159.4" y="61.8">R4</text>
<text x="93.6" y="68.1">CP1</text>
<text x="110.1" y="68.1">VCP</text>
<text x="113.2" y="75.1">C2</text>
<text x="116.7" y="75.1">1uF/25V</text>
<text x="142" y="74">R5</text>
<text x="150.7" y="74">R6</text>
<text x="159.4" y="74">R7</text>
<text x="105.3" y="84.7">VG</text>
<text x="99.9" y="94.6">4.7uF/25</text>
<text x="101.9" y="92.5">C4</text>
<text x="105.4" y="94.6">V</text>
<text x="143.7" y="95.8">C3</text>
<text x="152.4" y="96">C5</text>
<text x="159.4" y="96">C6</text>
<text x="166.3" y="96">C7</text>
<text x="107.5" y="101.9">CN1</text>
<text x="142.9" y="98.6">470uF/1</text>
<text x="147.9" y="98.6">00V</text>
<text x="154.2" y="101.2">4.7uF/10</text>
<text x="159.6" y="101.2">0V</text>
<text x="166.1" y="98.2">4.7uF/10</text>
<text x="171.6" y="98.2">0V</text>
<text x="31.3" y="109.9">D1</text>
<text x="31.4" y="111.7">NS</text>
<text x="133.6" y="110.6">CN2</text>
<text x="160.1" y="117.6">HallSenso r</text>
<text x="179.9" y="123.7">R10</text>
<text x="180.3" y="120.2">R9</text>
<text x="22.4" y="130.9">VIN</text>
<text x="25.6" y="130.9">VIN_G ND</text>
<text x="36.2" y="130.9">3P3</text>
<text x="39.5" y="130.9">3P3 _G ND</text>
<text x="50.1" y="130.9">Vref Vref_GND</text>
<text x="67.9" y="130.9">SA</text>
<text x="73.1" y="130.9">SB</text>
<text x="78.3" y="130.9">SC</text>
<text x="88.2" y="130.9">SO A</text>
<text x="93.5" y="130.9">SO B</text>
<text x="98.7" y="130.9">SO C</text>
<text x="106.1" y="130.9">NFA ULT</text>
<text x="113.1" y="130.9">NSLEE</text>
<text x="116.6" y="130.9">P</text>
<text x="179.9" y="127.2">R11</text>
<text x="39.2" y="143.9">C8</text>
<text x="53.1" y="143.9">C9</text>
<text x="38.9" y="146.1">100nF/5</text>
<text x="44" y="146.1">0V</text>
<text x="52.9" y="146.1">100nF/5</text>
<text x="57.9" y="146.1">0V</text>
</g>
</svg>
